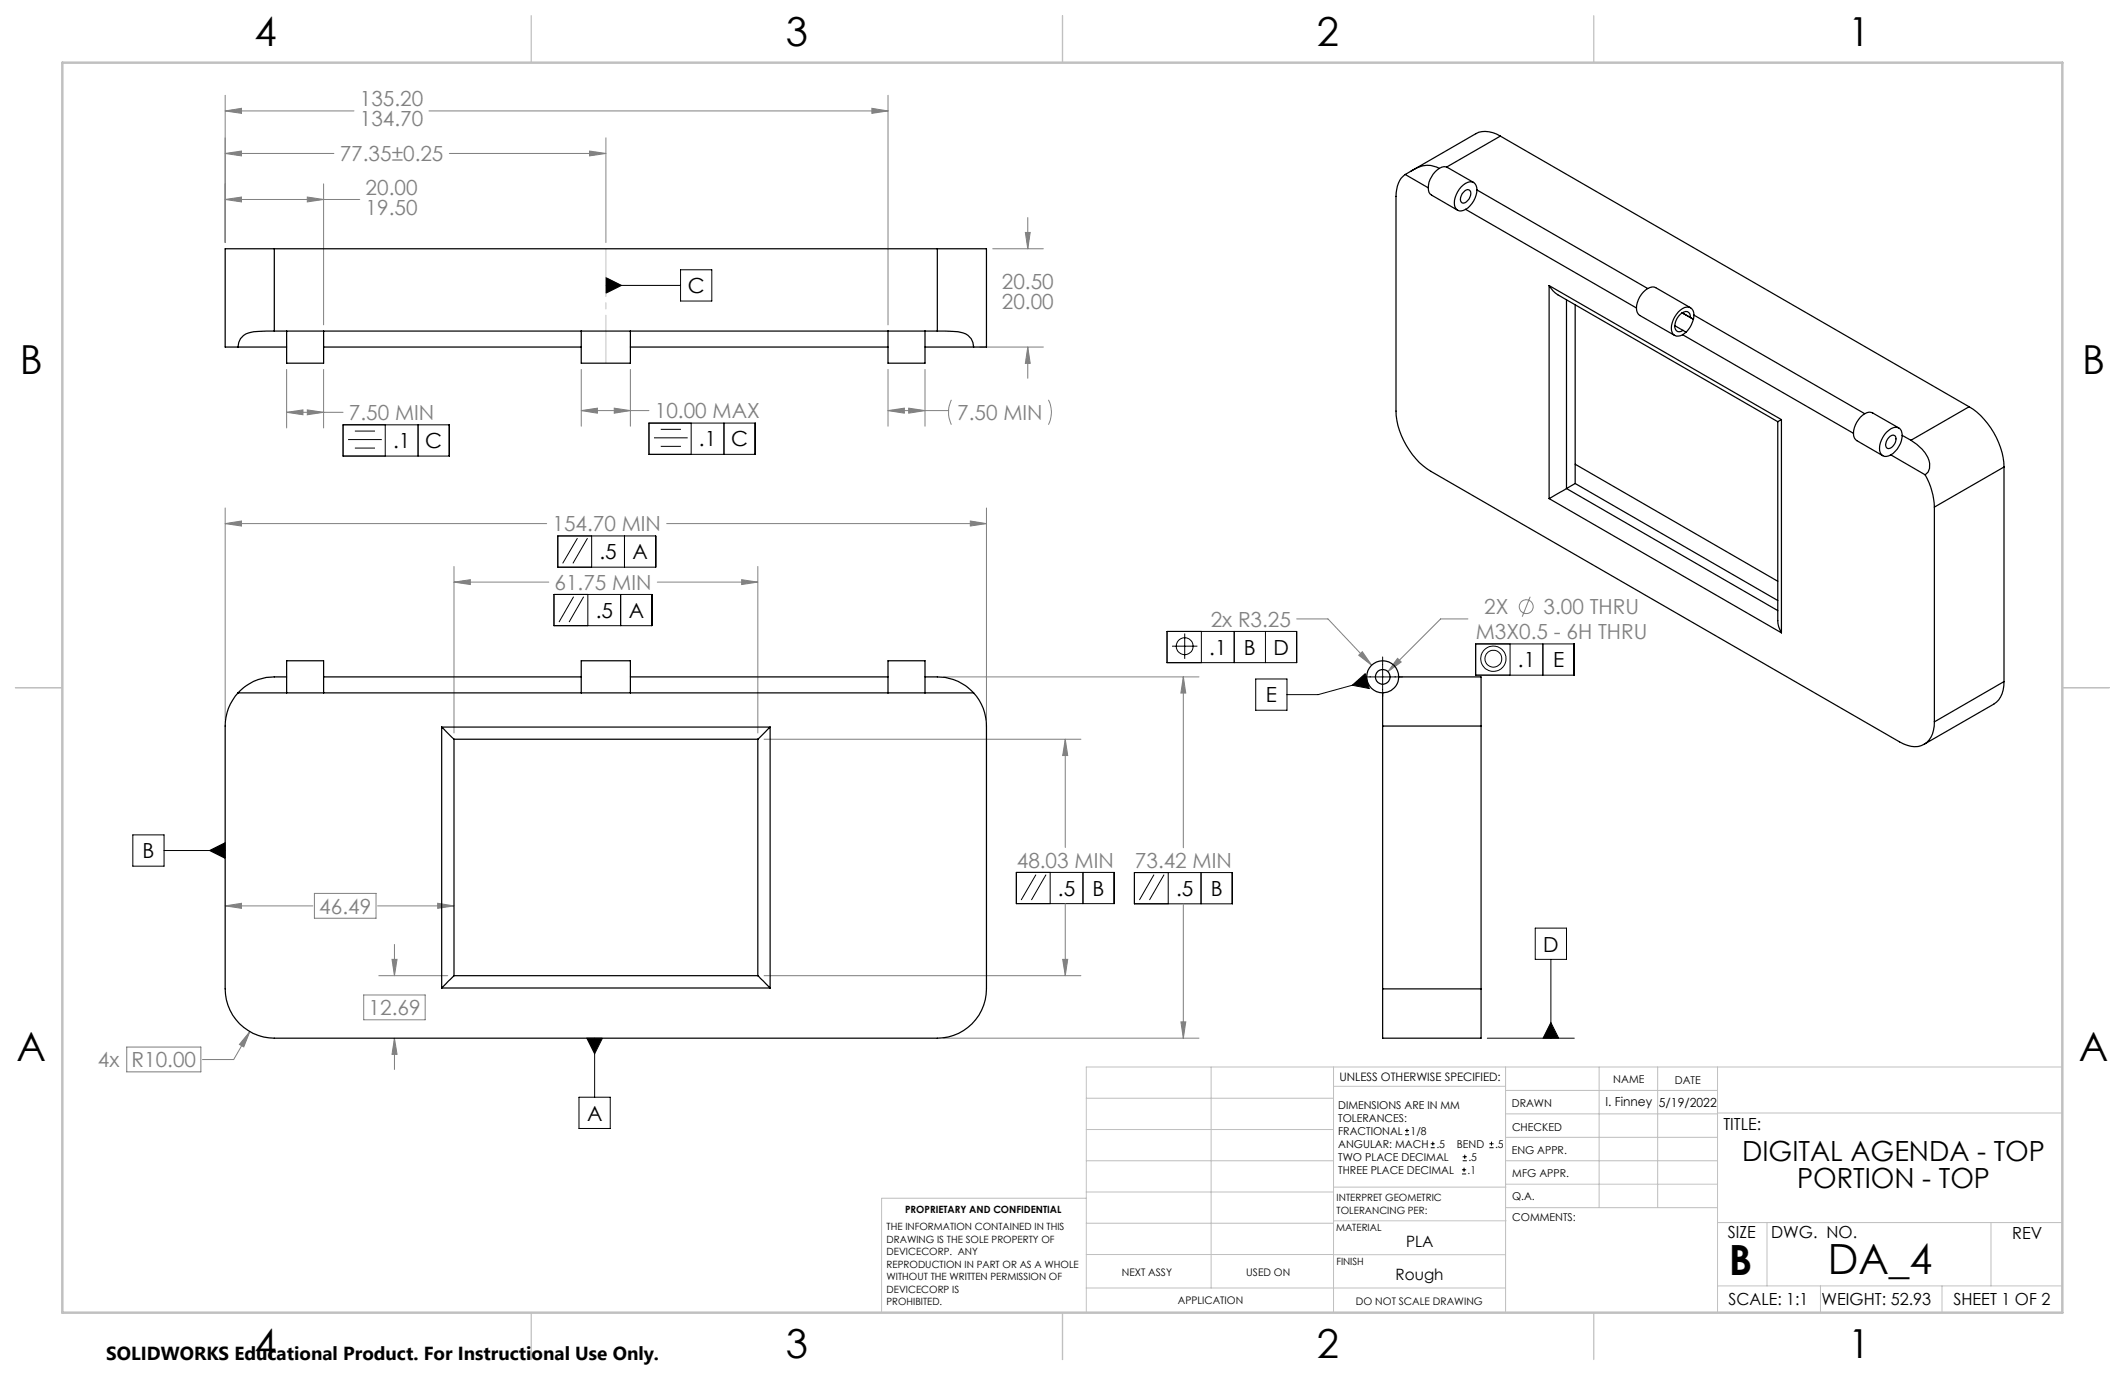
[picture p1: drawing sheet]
<svg xmlns="http://www.w3.org/2000/svg" width="432mm" height="279mm" viewBox="0 0 432 279" stroke-linecap="round" stroke-linejoin="round" font-family="sans-serif">
<g fill="none" stroke="#000" stroke-width=".2">
<path d="M123.1 56.4l3.2 1.6-3.2 1.6zM123.1 58h15.2M138.3 54.8h6.3v6.4h-6.3zM69.7 86.3h21.6v6.4h-21.6zM70.7 89.3h6.9M72.1 87.6h4.1M72.1 91.1h4.1M78.3 86.3v6.4M84.9 86.3v6.4M131.9 86h21.6v6.3h-21.6zM132.9 89h6.8M134.3 87.2h4.1"/>
<path d="M134.3 90.7h4.1M140.4 86v6.3M147.1 86v6.3M113.3 108.9h19.9v6.4h-19.9zM117.3 109.4l-3 5.1M119.4 109.4l-3 5.1M120.2 108.9v6.4M126.9 108.9v6.4M112.6 120.8h19.9v6.3h-19.9zM116.6 121.2l-3 5.2M118.6 121.2l-3 5.2M119.5 120.8v6.3"/>
<path d="M126.1 120.8v6.3M237.1 128.3h26.4v6.4h-26.4zM238.2 131.3h5.1M240.7 128.7v5.2M244.1 128.3v6.4M250.8 128.3v6.4M255.2 138h6.3v6.3h-6.3zM257.1 128.3v6.4M274.8 139.2l2.6-2.3 .8 3zM276.9 137.5h8.1M277.8 138.4l-9.9 2.7h-6.4M281 133.5v8.1"/>
<path d="M299.9 130.8h20v6.4h-20zM306.8 130.8v6.4M313.5 130.8v6.4M27 169.7h6.3v6.3h-6.3zM33.3 172.8h12.5M42.6 172.8l3.2-1.6v3.2zM206.5 177.3h19.9v6.3h-19.9zM210.5 177.7l-3 5.2M212.5 177.7l-2.9 5.2M213.4 177.3v6.3M220.1 177.3v6.3M230.5 177.3h19.9v6.4h-19.9z"/>
<path d="M234.5 177.7l-3 5.2M236.5 177.7l-2.9 5.2M237.4 177.3v6.4M244.1 177.3v6.4M312 188.6h6.3v6.3h-6.3zM315.1 194.9v16.1M119.2 211h3.2l-1.6 3.1zM120.8 211v12M302.2 211h17.7M315.1 207.8l1.6 3.2h-3.2zM117.7 223h6.3v6.3h-6.3zM285.5 230.6h.8"/>
<path d="M285.5 229.7h.8M285.9 229.3v.9M290.7 233.2h.8M290.7 232.4h.8M291.1 232v.8M297.1 238.5h.8M297.1 237.7h.8M297.2 235.9h.9M297.2 235.1h.9M297.5 237.3v.8M297.6 234.6v.9M302.6 233.2h.9"/>
<path d="M302.6 232.4h.9M303.1 232v.8"/>
<circle cx="240.7" cy="131.3" r="1.71"/>
<circle cx="303.4" cy="133.8" r="1.71"/>
<circle cx="303.5" cy="133.8" r="2.57"/>
</g>
<g fill="none" stroke="#808080" stroke-width=".2">
<path d="M45.8 19.4v29.9M180.4 19.4v46.6M45.8 22.5l3.3-.5v1zM45.8 31.2l3.3-.5v1zM45.8 31.2h22M45.8 22.5h26.1M65.8 37.4v28.6M87.2 22.5h93.2M91.3 31.2h31.8M119.8 30.7l3.3 .5-3.3 .5zM123.1 28v21.3M177.2 22l3.2 .5-3.2 .5z"/>
<path d="M45.8 40.5l3.3-.5v1zM45.8 40.5h27.3M62.4 40l3.4 .5-3.4 .5zM201.7 50.6h10.3M208.4 47.2h.9l-.5 3.4zM208.8 44.2v6.4M58.2 75.1v11.9M65.8 75.1v11.9M118.1 75.1v11.5M128.1 75.1v11.5M180.4 75.1v11.5M188 75.1v11.5"/>
<path d="M199.1 70.5h12.9M208.8 70.5l.5 3.3h-.9zM208.8 70.5v6.4M58.2 83.8l3.4-.5v1zM58.2 83.8h11.5M62.4 83.3l3.4 .5-3.4 .5zM118.1 83.4l3.3-.5v1.1zM118.1 83.4h13.8M124.8 82.9l3.3 .5-3.3 .6zM180.4 83.4l3.4-.5v1.1zM180.4 83.4h12.4M184.6 82.9l3.4 .5-3.4 .6z"/>
<path d="M193.3 81.2a5.9 5.9 0 0 0 0 5.1M213 81.2a5.6 5.6 0 0 1 0 5.1M45.8 106.4l3.3-.5v1zM45.8 103.2v43.1M45.8 106.4h65.3M92.3 118.3l3.3-.5v1zM92.3 115.1v33.8M92.3 118.3h19.2M133.6 118.3h20.4M135.5 106.4h64.9M150.7 117.8l3.3 .5-3.3 .5zM154 115.1v33.8"/>
<path d="M197.2 105.9l3.2 .5-3.2 .5zM200.4 103.2v43.1M191.7 137.5h51.9M240.5 137.5l.4 3.3h-.9zM240.5 137.5v34.8M263.5 125.8h6.3l8.9 9.4M276.1 133.1l.7-.7 1.9 2.8zM284 133.8l.7 .7-2.7 2zM298.3 125.8h-5.6l-10.7 10.7M310.9 121.2l-1.6 4.1M155.3 150.2h64.3M216.5 150.2l.5 3.3h-1.1z"/>
<path d="M216.5 150.2v22M45.8 184.1l3.3-.5v1zM45.8 184.1h17.8M63.9 181.5h12.5v5.1h-12.5zM76.7 184.1h15.6M77 198.3h14M79.7 194.9h1l-.5 3.4zM80.2 191.9v6.4M88.9 183.6l3.4 .5-3.4 .5zM155.3 198.3h64.3M215.9 194.9h1.1l-.5 3.4zM216.5 183.6v14.7"/>
<path d="M240.5 183.7v27.3M25.8 212.8h15v5h-15zM50.8 209.6l-1.3 3.1-.9-.5zM50.8 209.6l-3.3 5.7h-6.4M73.9 202.2h12.5v5h-12.5zM80.2 211l.5 3.2h-1zM80.2 211v6.3M191.7 211h51.9M240 207.6h.9l-.4 3.4z"/>
<circle cx="310.1" cy="123.3" r="1.41"/>
</g>
<path d="M123.1 50.5v23.3" fill="none" stroke="#c0c0c0" stroke-width=".2" stroke-dasharray="15.2 1.3 1.3 1.3" stroke-dashoffset="5.5"/>
<g fill="none" stroke="#c0c0c0" stroke-width=".2">
<path d="M246.1 216.8v44.9M271 216.8v49.9M305.9 216.8v49.9M324.9 216.8v28.6M336.8 216.8v28.6M349 216.8v49.9M419.1 216.8h-198.4v49.9M220.7 235.9h50.3M220.7 229.5h50.3M220.7 223.2h50.3M271 220.7h34.9M305.9 231.1h43.1"/>
<path d="M305.9 226.3h43.1M305.9 221.6h43.1M305.9 235.9h43.1M349 226.2h70.1M220.7 248.6h50.3M220.7 242.2h50.3M220.7 254.9h50.3M220.7 243.5h-41.6v23.2M271 255h34.9M271 248.1h35M271 241.2h35M305.9 240.6h43.1"/>
<path d="M306 245.4h43M349 248.4h70.1M359.1 248.4v12.9M404.6 248.4v12.9M220.7 261.7h85.2M349 261.3h70.1M369.9 261.3v5.4M394.6 261.3v5.4"/>
</g>
<path d="M108 3.2v9.5M215.9 3.2v9.5M323.8 3.2v9.5M3.1 139.7h9.6M419.1 139.7h9.5M108 266.7v9.6M215.9 266.7v9.6M323.8 266.7v9.6" fill="none" stroke="#c0c0c0" stroke-width=".25"/>
<path d="M12.7 12.7h406.4v254h-406.4z" fill="none" stroke="#c0c0c0" stroke-width=".5"/>
<path d="M119.2 211l1.6 3.1 1.6-3.1zM42.6 172.8l3.2 1.6v-3.2zM123.1 56.4l3.2 1.6-3.2 1.6zM315.1 207.8l1.6 3.2h-3.2zM274.8 139.2l2.6-2.3 .8 3z" fill="#000"/>
<g fill="#808080">
<path d="M45.8 31.2l3.3-.5v1zM119.8 30.7l3.3 .5-3.3 .5z"/>
<path d="M240.5 137.5l.4 3.3h-.9zM240 207.6h.9l-.4 3.4zM92.3 118.3l3.3-.5v1zM150.7 117.8l3.3 .5-3.3 .5zM216.5 150.2l.5 3.3h-1.1zM215.9 194.9h1.1l-.5 3.4zM45.8 106.4l3.3-.5v1zM197.2 105.9l3.2 .5-3.2 .5zM50.8 209.6l-2.2 2.6 .9 .5zM45.8 184.1l3.3-.5v1zM88.9 183.6l3.4 .5-3.4 .5zM79.7 194.9h1l-.5 3.4zM80.2 211l.5 3.2h-1zM58.2 83.8l3.4-.5v1zM62.4 83.3l3.4 .5-3.4 .5zM118.1 83.4l3.3-.5v1.1zM124.8 82.9l3.3 .5-3.3 .6zM45.8 40.5l3.3-.5v1zM62.4 40l3.4 .5-3.4 .5zM180.4 83.4l3.4-.5v1.1zM184.6 82.9l3.4 .5-3.4 .6zM208.4 47.2h.9l-.5 3.4zM208.8 70.5l.5 3.3h-.9zM45.8 22.5l3.3-.5v1zM177.2 22l3.2 .5-3.2 .5zM284 133.8l-2 2.7 2.7-2zM276.1 133.1l2.6 2.1-1.9-2.8z"/>
</g>
<g fill="none" stroke="#000" stroke-width=".25">
<path d="M285.5 35.5a5.2 5.2 0 0 0-1.8 4.4v43.6a15.7 15.7 0 0 0 7.1 12.3l95.2 54.9a5 5 0 0 0 5 .5 4.8 4.8 0 0 0 2.1-4.5M285.5 35.5l4.7 2.7M292.5 34.2a5.6 5.6 0 0 0-6.2 .8l-.8 .5M297.4 39.1a.79 .79 0 0 1 1-.5 .79 .79 0 0 1 .4 1.1l-.6 1a.76 .76 0 0 1-.8 .6 .76 .76 0 0 1-.6-.8l.1-.7zM299.4 37.1l-5.3-3.1a2.13 2.13 0 0 0-2.5 .9 4 4 0 0 0-1 4.5l5.6 3.3M300.1 38.6a5 5 0 0 1-2.3 3.9M300.1 38.6a1.39 1.39 0 0 0-.6-1.5 1.39 1.39 0 0 0-1.7 .2 4.6 4.6 0 0 0-2.1 4.9 1.33 1.33 0 0 0 2.1 .3M300.1 38.6l34.7 20M304.9 27.7a5.1 5.1 0 0 0-5-.5l-13.2 7.6M304.9 27.7l95.2 55M304.9 27.7l-10.9 6.2M55.7 50.6h-9.9v19.9h2.6"/>
<path d="M55.7 50.6v16.7M55.7 50.6h134.8M190.5 50.6h9.9v19.9h-2.6M190.5 50.6v16.7M297.8 42.5l34.7 20.1M314.8 58a5.2 5.2 0 0 0 1.7 1.9l44.7 25.8M314.8 58l47.2 27.3M314.8 58v43.3M48.4 70.5h9.8M55.7 67.3a16.8 16.8 0 0 0-5.7 .5 2.91 2.91 0 0 0-1.6 2.7M55.7 67.3h134.8M58.2 67.3v6.5h7.6v-6.5"/>
<path d="M65.8 70.5h52.3M118.1 67.3v6.5h10v-6.5M128.1 70.5h52.3M180.4 67.3v6.5h7.6v-6.5M188 70.5h9.8M190.5 67.3a16.8 16.8 0 0 1 5.7 .5 2.91 2.91 0 0 1 1.6 2.7M318.3 60.9v38.4M320.1 61.9v36.3M340.3 66.2l1.7 .9M341.9 68l34.7 20.1M342 67.1l.6 .4M342.6 67.5l-.7 .5"/>
<path d="M343.5 64.5a1.01 1.01 0 0 0-.5-1.1 1.01 1.01 0 0 0-1.2 .2 3.1 3.1 0 0 0-1.3 3.4 .92 .92 0 0 0 1.5 .1M343.5 64.5l.6 .4M343.5 64.5l-1.7-.9 2.3 1.3M343.5 62.5l-7.1-4a2.47 2.47 0 0 0-2.8 1.3 3.6 3.6 0 0 0-.7 4.1l7.4 4.3M344.1 64.9a5.3 5.3 0 0 1-1.5 2.6M344.2 64l-.1 .9M344.2 64a1.41 1.41 0 0 0-.7-1.5 1.41 1.41 0 0 0-1.6 .2 4.6 4.6 0 0 0-2.1 4.9 1.36 1.36 0 0 0 2.1 .4M344.2 64l34.7 20.1M318.3 99.3l-3.5 2M318.3 99.3l42.9 24.8M320.1 94.3l41.1 23.8M320.1 98.2l-1.8 1.1"/>
<path d="M320.1 98.2l41.1 23.8M361.2 85.7v40.4a4.8 4.8 0 0 0 .8 2.5M362 85.3l-.8 .4M362 85.3v43.3M383.8 88.9a.79 .79 0 0 1 1-.5 .79 .79 0 0 1 .4 1.1l-.3 .8a1.07 1.07 0 0 1-1.6 .6 1.85 1.85 0 0 1 .5-2zM384.2 92.4l7 4.1M385.8 87l-5.3-3.1a2.15 2.15 0 0 0-2.5 .9 4.4 4.4 0 0 0-1.2 4.2l.5 .5 5.3 3.1M386.5 88.5a5.2 5.2 0 0 1-2.3 3.9M386.5 88.5a1.42 1.42 0 0 0-.6-1.5 1.42 1.42 0 0 0-1.7 .1 4.6 4.6 0 0 0-2.1 4.9 1.33 1.33 0 0 0 2.1 .4M386.5 88.5l1.8 1M388.3 89.5a7.1 7.1 0 0 1 3.8 4.7v1l-.3 .7-.6 .6M391.2 96.5a14.5 14.5 0 0 1 1.9 6.5"/>
<path d="M400.1 82.7a15.6 15.6 0 0 1 7.1 12.2M400.1 82.7l-11.8 6.8M407.2 94.9l-14.1 8.1M407.2 94.9v43.6M314.8 101.3l47.2 27.3M393.1 103v43.7M58.2 137.5a12.5 12.5 0 0 0-6.7 1l-2 1.2-1.1 1.1M65.8 137.5h52.3M128.1 137.5h52.3M188 137.5a12.5 12.5 0 0 1 6.7 1l1.5 .8 1.6 1.5M284.2 137.5a3.2 3.2 0 0 1-3.2 3.3M284.2 137.5h16.8v10"/>
<path d="M284.2 137.5a3.3 3.3 0 0 0-3.3-3.2 3.3 3.3 0 0 0-3.2 3.2 3.3 3.3 0 0 0 3.3 3.3M407.2 138.5a5.1 5.1 0 0 1-2.1 4.6l-14.1 8.1M407.2 138.5l-14.1 8.2M48.4 140.8a9.8 9.8 0 0 0-2.6 6.7v53.4a10 10 0 0 0 9.9 10.1h134.8a10 10 0 0 0 9.9-10.1v-53.4a9.8 9.8 0 0 0-2.6-6.7M48.4 140.8h149.4M58.2 140.8v-6.5h7.6v6.5M89.7 147.7l2.6 2.5M89.7 147.7h66.8M89.7 147.7v53.1M92.3 150.2h61.7M92.3 150.2v48.1M118.1 140.8v-6.5h10v6.5"/>
<path d="M154 150.2v48.1M156.5 147.7l-2.5 2.5M156.5 147.7v53.1M180.4 140.8v-6.5h7.6v6.5M281 140.8v6.7M281 147.5h20M281 147.5v53.4M301 147.5v53.4M92.3 198.3l-2.6 2.5M92.3 198.3h61.7M154 198.3l2.5 2.5M89.7 200.8h66.8"/>
<path d="M281 200.9v10.1h20v-10.1M281 200.9h20"/>
<circle cx="281" cy="137.5" r="1.5"/>
</g>
<g font-size="8.5">
<text x="351.3" y="259">B</text>
<text x="371.4" y="258.9">DA_4</text>
</g>
<g font-size="8.1">
<text x="51.7" y="9.3">4</text>
<text x="159.7" y="9.3">3</text>
<text x="267.6" y="9.3">2</text>
<text x="375.6" y="9.3">1</text>
<text x="4" y="76">B</text>
<text x="423.1" y="76">B</text>
<text x="3.3" y="215.7">A</text>
<text x="422.4" y="215.7">A</text>
<text x="51.7" y="276">4</text>
<text x="159.7" y="276">3</text>
<text x="267.6" y="276">2</text>
<text x="375.6" y="276">1</text>
</g>
<g font-size="5.6">
<text x="354" y="235.8">DIGITAL AGENDA - TOP</text>
<text x="365.2" y="241.5">PORTION - TOP</text>
</g>
<g font-size="4.2" fill="#808080">
<text x="73.1" y="21.6">135.20</text>
<text x="73.1" y="25.7">134.70</text>
<text x="69" y="32.8">77.35±0.25</text>
<text x="74.3" y="39.6">20.00</text>
<text x="74.3" y="43.7">19.50</text>
<text x="203.6" y="58.7">20.50</text>
<text x="203.6" y="62.8">20.00</text>
<text x="70.9" y="85.4">7.50 MIN</text>
<text x="133.1" y="85">10.00 MAX</text>
<text x="194.5" y="85.3">7.50 MIN</text>
<text x="112.3" y="108">154.70 MIN</text>
<text x="112.7" y="119.9">61.75 MIN</text>
<text x="301.6" y="124.8">2X</text>
<text x="313.6" y="124.8">3.00 THRU</text>
<text x="246" y="127.4">2x R3.25</text>
<text x="299.9" y="129.9">M3X0.5 - 6H THRU</text>
<text x="206.6" y="176.3">48.03 MIN</text>
<text x="230.6" y="176.4">73.42 MIN</text>
<text x="64.9" y="185.7">46.49</text>
<text x="74.9" y="206.3">12.69</text>
<text x="19.9" y="216.9">4x</text>
<text x="26.7" y="216.9">R10.00</text>
</g>
<g font-size="4.2">
<text x="139.7" y="59.6">C</text>
<text x="79.9" y="91.1">.1</text>
<text x="86.4" y="91.1">C</text>
<text x="142" y="90.7">.1</text>
<text x="148.6" y="90.7">C</text>
<text x="121.8" y="113.7">.5</text>
<text x="128.5" y="113.7">A</text>
<text x="121.1" y="125.6">.5</text>
<text x="127.8" y="125.6">A</text>
<text x="245.7" y="133.1">.1</text>
<text x="252.8" y="133.1">B</text>
<text x="258.8" y="133.1">D</text>
<text x="308.4" y="135.6">.1</text>
<text x="315.6" y="135.6">E</text>
<text x="257.2" y="142.7">E</text>
<text x="29" y="174.4">B</text>
<text x="215" y="182">.5</text>
<text x="222" y="182">B</text>
<text x="239" y="182">.5</text>
<text x="246" y="182">B</text>
<text x="313.6" y="193.4">D</text>
<text x="119.3" y="227.7">A</text>
</g>
<text font-size="3.8" x="21.6" y="276.3">SOLIDWORKS Educational Product. For Instructional Use Only.</text>
<g font-size="3.4">
<text x="350.2" y="229.5">TITLE:</text>
<text x="351.1" y="251.6">SIZE</text>
<text x="359.9" y="251.6">DWG. NO.</text>
<text x="408.9" y="251.7">REV</text>
<text x="351.2" y="265.2">SCALE: 1:1</text>
<text x="370.1" y="265.3">WEIGHT: 52.93</text>
<text x="396.9" y="265.2">SHEET 1 OF 2</text>
</g>
<g font-size="3.2">
<text x="285.7" y="253.3">PLA</text>
<text x="283.6" y="260.1">Rough</text>
</g>
<g font-size="2.5">
<text x="326.2" y="224.8">I. Finney</text>
<text x="337.1" y="224.9">5/19/2022</text>
</g>
<text font-size="2.4" x="272.2" y="219.7">UNLESS OTHERWISE SPECIFIED:</text>
<g font-size="2.2">
<text x="327.8" y="220.1">NAME</text>
<text x="340.3" y="220.2">DATE</text>
<text x="271.9" y="225.3">DIMENSIONS ARE IN MM</text>
<text x="271.9" y="227.9">TOLERANCES:</text>
<text x="307.2" y="224.9">DRAWN</text>
<text x="271.9" y="230.6">FRACTIONAL</text>
<text x="271.9" y="233.2">ANGULAR: MACH</text>
<text x="286.6" y="230.6">1/8</text>
<text x="291.9" y="233.2">.5</text>
<text x="296" y="233.2">BEND</text>
<text x="303.8" y="233.2">.5</text>
<text x="307.3" y="229.8">CHECKED</text>
<text x="271.9" y="238.5">THREE PLACE DECIMAL</text>
<text x="271.9" y="235.9">TWO PLACE DECIMAL</text>
<text x="298.2" y="238.5">.1</text>
<text x="298.4" y="235.9">.5</text>
<text x="307.2" y="234.5">ENG APPR.</text>
<text x="307.3" y="239.2">MFG APPR.</text>
<text x="307.3" y="243.9">Q.A.</text>
<text x="307.3" y="248.1">COMMENTS:</text>
</g>
<g font-size="2.1">
<text x="227.9" y="259.2">NEXT ASSY</text>
<text x="253.3" y="259.2">USED ON</text>
<text x="239.3" y="265">APPLICATION</text>
<text x="275.5" y="265.1">DO NOT SCALE DRAWING</text>
</g>
<g font-size="2">
<text x="271.6" y="244.1">INTERPRET GEOMETRIC</text>
<text x="180.2" y="250">THE INFORMATION CONTAINED IN THIS</text>
<text x="183.9" y="246.4">PROPRIETARY AND CONFIDENTIAL</text>
<text x="271.5" y="250.2">MATERIAL</text>
<text x="271.6" y="246.6">TOLERANCING PER:</text>
<text x="180.2" y="252.5">DRAWING IS THE SOLE PROPERTY OF</text>
<text x="180.2" y="255.1">DEVICECORP. ANY</text>
<text x="180.2" y="257.6">REPRODUCTION IN PART OR AS A WHOLE</text>
<text x="271.5" y="257">FINISH</text>
<text x="180.2" y="260.1">WITHOUT THE WRITTEN PERMISSION OF</text>
<text x="180.2" y="262.6">DEVICECORP IS</text>
<text x="180.2" y="265.2">PROHIBITED.</text>
</g>
</svg>
